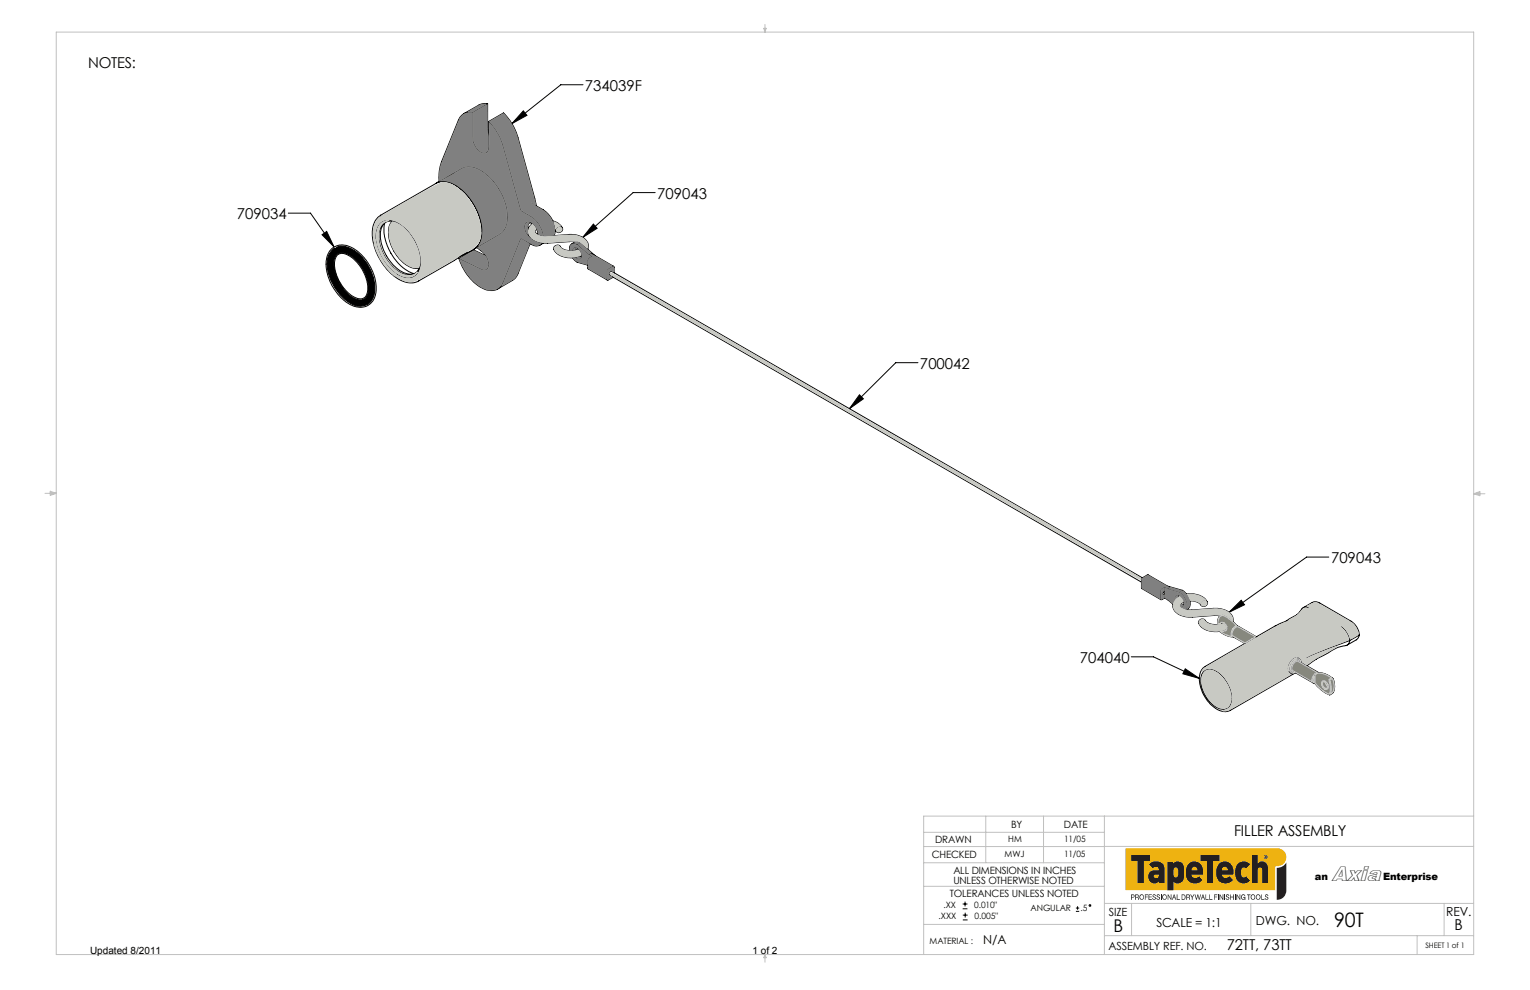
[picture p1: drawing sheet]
<svg xmlns="http://www.w3.org/2000/svg" width="432mm" height="279mm" viewBox="0 0 432 279" stroke-linecap="round" stroke-linejoin="round" font-family="sans-serif">
<g fill="none" stroke="#c0c0c0" stroke-width=".28">
<path d="M15.9 9.1h400v260.3h-400zM215.6 8h.6l-.3 1.1zM215.7 8l.2 1.1M215.9 6.9v2.2M216 8l-.1 1.1M12.7 139.2h3.2M14.2 139l1.7 .2M14.2 138.6l1.7 .6-1.7 .6zM15.9 139.2l-1.7 .3M415.9 139.4h3.2M415.9 139.4l1.7-.7v1.2zM415.9 139.4l1.7 .2"/>
<path d="M417.6 139.1l-1.7 .3M260.7 234.9h51M278.2 230.3v13.2M294.5 230.3v13.2M311.7 230.3v39.1M415.9 230.3h-155.2v39.1M415.9 238.9h-155.2M260.7 250.1h51M260.7 243.5h51M311.7 255h104.2M319.3 255v9.1M353 255v9.1"/>
<path d="M407.6 255v9.1M215.9 269.4v2.2M215.9 269.4l.3 .9h-.6zM260.7 260.9h51M311.7 264.1h104.2M399.9 264.1v5.3"/>
</g>
<g fill="none" stroke="#000" stroke-width=".28">
<path d="M133.4 31.7a3.6 3.6 0 0 0-3 .8l-.9 1.2-4.9 11.9-.6 2.6-.1 3M133.4 31.7v7.3a4.2 4.2 0 0 0 3.5 4.2l.6-.4 .4-.8v-7.7M137.6 29.3l-.9-.1-1.4 .3-4.4 2.6M137.6 29.3v7.3l.3 1.4M137.6 29.3l-4.2 2.4M137.9 34.3a16.7 16.7 0 0 1 4.1 6.9l4.9 18 .3 .4 2.7 1.6a7.5 7.5 0 0 1 3.4 5.4M137.9 34.3l4.2-2.4a16.1 16.1 0 0 1 4.1 6.9l5.2 19.3M147.7 31.3l1 1.3-4.2 2.3zM164.5 23.9h-6.2l-13.8 11M123.1 51.7a6.4 6.4 0 0 1 7.1 1.8 17.3 17.3 0 0 1 5.8 11.1l-.2 2.7-.7 1.8-1 1-2.3 1.4M123.1 51.7l-15.7 9M123.1 51.7a6.2 6.2 0 0 1 6.9 1.4 16.2 16.2 0 0 1 6 13.7l-.7 1.9-.7 1-.7 .5"/>
<path d="M126.1 50l-2.9 1.6M127.9 48.9l-1.8 1.1M127.9 48.9l2.4-1.4a6.3 6.3 0 0 1 6.8 1.5 16.2 16.2 0 0 1 6 13.7l-.5 1.6-1.1 1.5-7.6 4.4M127.9 48.9h.1M128.5 52.2a16.3 16.3 0 0 1 7.5 13.2M150.2 57.1l.4 .6 2.7 1.5a7 7 0 0 1 3.2 7l-.1 .3M184.9 54.4h-6.2l-14.2 12.6M81.4 60.2h6.2l6.7 9.5M90.9 66.2l1.3-.9 2.1 4.4zM93.5 70.4a5.1 5.1 0 0 1 6.8 .1 14.2 14.2 0 0 1 5.9 10.3v1.2a4.6 4.6 0 0 1-2.4 4.2 4.6 4.6 0 0 1-4.9-.2 13.4 13.4 0 0 1-6.6-13.5l.6-1.5zM95.2 72a3.2 3.2 0 0 1 3.9 .6 11.9 11.9 0 0 1 4.7 8.1v1.2a2.15 2.15 0 0 1-2.6 2.4 10.5 10.5 0 0 1-6.5-7.6 5.1 5.1 0 0 1 .5-4.7zM107.4 60.7a5.3 5.3 0 0 0-2.3 4.6 16 16 0 0 0 8.2 13.9l.3 .1a5.6 5.6 0 0 0 4.1 .2l10.6-6 2.5-1.8 1.3-.5-2.2 1.1"/>
<path d="M107.4 60.7h.1M107.5 62.8a4.7 4.7 0 0 1 5.7 .7 13.3 13.3 0 0 1 5.3 12 3.4 3.4 0 0 1-2.9 2.9 9 9 0 0 1-7.2-4.8 11.5 11.5 0 0 1-2-9.1zM108.6 62.9l-.2 2.8a14.5 14.5 0 0 0 8 11.4l.5 .2M108.9 62.7l-.8 .7-.5 1-.2 2.7a12.6 12.6 0 0 0 7.1 10 3.7 3.7 0 0 0 2.7 0M110.7 62.4l-.8 1.4a11.4 11.4 0 0 0 4.7 11l2.1 .9h1.6M112.6 63.1a3.5 3.5 0 0 0-3.7-.4 3.5 3.5 0 0 0-2 3.2v1.4a12.6 12.6 0 0 0 7.1 10.1 3.3 3.3 0 0 0 4.7-3.3v-.4M134.6 69.8l1.2 1a4.3 4.3 0 0 1 1.8 4.9 1.3 1.3 0 0 1-1.8 .3l-6.3-3M137.1 72.2l-3.4-1.6-4.2 2.4M149.6 68.7l-4 9.6-.6 .6-4.6 2.7M150 62.9a1.12 1.12 0 0 0-1 .6 1.12 1.12 0 0 0 .1 1.2M150.3 63.1a2.7 2.7 0 0 0-1.3 2.7 2.7 2.7 0 0 0 2 2.2l2.4 .6 7.6-.4 1.3 .1M151.5 64.7a.76 .76 0 0 0-.5 .9 .76 .76 0 0 0 .8 .6l1.7 .4 7-.4a4.8 4.8 0 0 1 5.5 2.9l-.1 1.3"/>
<path d="M151.8 66.1v.1a3.4 3.4 0 0 0-3-3.5 2.24 2.24 0 0 0-.1 3.3l1 1.1M152.9 68.6a2.08 2.08 0 0 1-3 .4l-2.6-1.6h-.4l-4.9 12.3a3.8 3.8 0 0 1-5.8 1.7 14.4 14.4 0 0 1-6.7-8.4M153.3 68.6l-1 .6M156 62.3l1.6 .7 .7 .7 .4 .7M156.7 64.9l.2 .3M157.2 64.3a1.02 1.02 0 0 1 1.5 0 .97 .97 0 0 1-.7 1.3 .97 .97 0 0 1-1.2-.7zM161.6 72.7l1.3 1.3 3 .8M161.6 70.7a.9 .9 0 0 1 .7-.9 .9 .9 0 0 1 1 .6 1.99 1.99 0 0 1 .5 2.7h-.7l-.7-.5M162.5 69.9v.7M162.9 69a1.3 1.3 0 0 0-2.2 .8l.1 .9M162.9 69l3.2 2.8M163.2 70.3l-1.5 .4h-1.2a3.1 3.1 0 0 1-2.7-1.4 1.11 1.11 0 0 0-1.5 .5 1.11 1.11 0 0 0 .6 1.5 6.7 6.7 0 0 0 7.2 .8"/>
<path d="M163.6 72.3l.5 .3M163.7 68.5l-1-.3-1.4 .7M163.7 68.5l-.8 .5M163.7 68.5l4.2 3.6M166.1 71.8l.9 .5-.8 .6-.3 .5 .1 2.5 5.4 3.1M166.1 71.8l.5-.3 .5 .1 6.1 3.6M167.5 63.2l1 1.2-4 2.6zM172 77.6l150.1 86.7M172.5 76.5l149.9 86.6M172.6 76.6a.61 .61 0 0 0-.6 .3 .61 .61 0 0 0 .1 .7M173.3 77v-1.6l-.2-.3-1.5 .8-.3 .5v2.5l.2 .2 1.6-.9M242.6 111.4l1.1 1.2-4 2.8z"/>
<path d="M259.1 102.4h-6.3l-13.1 13M375 157.2h-6.2l-21.9 15.6M328.2 167.8h.1M328.7 166.7l-.5 .7a.31 .31 0 0 0 .1 .4 .31 .31 0 0 0 .4-.1l-.2 .1a.49 .49 0 0 1-.4-.5 .49 .49 0 0 1 .4-.5h.2M328.7 165.7l-1.1 .8-.1 2.5 .4 .2 .8-.4M328.7 165.7v3.1M328.7 165.7l.9 .5M328.7 168.8l2.3 1.7M329.6 165.4l4.1 1.2M329.6 166.2l.5-.4-6.1-3.6-1.7 1-.2 .4 .1 2.4 5.4 3.2M329.6 166.2l3.3 .9M331.6 169.2a.91 .91 0 0 1 .5-1.2 .91 .91 0 0 1 1.2 .5l.7 1 .1 1.2a.69 .69 0 0 1-1 .5"/>
<path d="M332.5 168v.5M332.9 167.1a4.1 4.1 0 0 1 1.8 4.9M332.9 168.2a2.78 2.78 0 0 0-1.9 2.7 2.78 2.78 0 0 0 2 2.7l2.4 .6 7.3-.5 1.7 .1M333.4 170.3l.7 .5M333.7 166.6a4.2 4.2 0 0 1 1.9 4.8l-.8 .6M333.7 166.6l-.8 .5M334.1 169.9a.96 .96 0 0 0-1 1.3l1.1 .7 1.5 .3 7.9-.5a4.2 4.2 0 0 1 4.5 3.1l-.1 .6M334.8 167.6h1.9a4.7 4.7 0 0 1 4 2.4M335.8 169.6h.7a2.85 2.85 0 0 1 2.4 1.1M339.2 169.8a.88 .88 0 0 1 1.5 .1 .88 .88 0 0 1-.9 1.2 .76 .76 0 0 1-.9-.3 .76 .76 0 0 1 .3-1zM344.2 178.2l2.3 1.3 1.6 .2M344.4 173.8a1.45 1.45 0 0 1 2 .4l1.4 1.1 1.4 1.4"/>
<path d="M344.4 173.8l-.7 1.1-.1 1.3M344.5 176.1a.89 .89 0 0 1 1-.2 .89 .89 0 0 1 .5 .9l.1 .6a.5 .5 0 0 1-.6 .5M345.2 175.8l-2.4 .5a3.4 3.4 0 0 1-3-1.5 1.15 1.15 0 0 0-1.5 .7 3.8 3.8 0 0 0 4 2.7l2.5-.1 1.3-.5M346.9 172.8l3.4-3.4 .9 1.3zM348.3 177.2a1.81 1.81 0 0 0-.4 2.5l3.5 1.9M348.7 176.9l-.4 .3M349.2 176.7l-.5 .2M349.2 176.7l5.4 3M354.8 179.6l-.3 .2M363.5 175.1l-3.6 1.5-19.8 11.5-.6 .4-.7 1.1a9.8 9.8 0 0 0 2.6 9 5.2 5.2 0 0 0 5.6 2l18.4-10.6M367.8 171.5l2.6-1.5a2.07 2.07 0 0 1 2 .2l8.8 5.1a4.6 4.6 0 0 1 2.3 4.3l-.6 .9-2.7 1.6M369.6 171.7a1.67 1.67 0 0 0-2.6 .8l-.9 1-3.2 1.9"/>
<path d="M378.4 176.8a5.4 5.4 0 0 1 2.5 4M383.6 179.1l-.1 .2-2.6 1.5M319.3 185.4h6.2l13 6.1M334.5 188.8l4 2.7-4.7-1.3zM339.8 189.4a3.6 3.6 0 0 1 4.8 1 8.4 8.4 0 0 1 2.7 8.5 2.61 2.61 0 0 1-4 .7 10.1 10.1 0 0 1-4.4-7l.2-2zM366.8 185.9a1.93 1.93 0 0 0-2.8 1.1l-.4 .9a1.49 1.49 0 0 0 .8 2.1M367.3 187a1.13 1.13 0 0 0-.8-1.3 1.13 1.13 0 0 0-1.4 .7 2.88 2.88 0 0 0-.8 3.5l.8 .2 .5-.2M371 192.8a10.1 10.1 0 0 0 4.2 3.3M371.1 190.4v-.1a3.4 3.4 0 0 1 3.9 .4l1.2 .8M371.1 190.4l-.1 2.4M371.1 190.4l-.7 1.3 .1 1 .6 .2M372.1 189.8l-5.7-3.3a1.93 1.93 0 0 0-1.6 2.9l5.9 3.4"/>
<path d="M373.2 192.5a1.19 1.19 0 0 1 1.6 1.3v.2a.81 .81 0 0 1-1 .4 .81 .81 0 0 1-.6-.9zM374.2 192.6l.5 .9M375.3 191.8l.6-.4a.71 .71 0 0 1 .6 1 2.95 2.95 0 0 1-1.1 3.7h-.1a5.9 5.9 0 0 0-.1-4.1zM380.9 180.8l-.3 .9a2.47 2.47 0 0 1-2.1 .7l-1.2 .4-5.5 3-3 2.1M380.9 180.8l-8.8 3.3-3.6 1.7M271.7 256.5h1.3M271.7 255.1h1.3M271.7 259.6h1.4M271.7 258.3h1.4M272.4 254.5v1.3M272.4 257.6v1.3M303.6 257.2h1"/>
<path d="M303.6 256.3h1M304.1 255.8v.9M307.4 255.4l.3-.1 .1 .4-.3 .1z"/>
</g>
<path d="M90.9 66.2l1.3-.9 2.1 4.4zM147.7 31.3l1 1.3-4.2 2.3zM167.5 63.2l1 1.2-4 2.6zM346.9 172.8l3.4-3.4 .9 1.3zM334.5 188.8l4 2.7-4.7-1.3zM242.6 111.4l1.1 1.2-4 2.8z" fill="#000"/>
<path d="M360.3 244.9l1.6-.4 1.1-1.1v7.8a2.6 2.6 0 0 1-2.7 2.7z" fill="#231f20"/>
<path d="M317.7 239.4h42.6a2.57 2.57 0 0 1 2.7 2.8 2.57 2.57 0 0 1-3.1 2.3v6.7h-42.2z" fill="#eeb211"/>
<g fill="#231f20">
<path d="M319.3 241.2h5.3v1.8h-1.8v6.2h-1.8v-6.2h-1.7z"/>
<path d="M338.8 241.2h5.4v1.8h-1.8v6.2h-1.8v-6.2h-1.8z"/>
<path d="M349.2 243.9a2.44 2.44 0 0 1 3.6 0l-1.1 1.2a.8 .8 0 0 0-1-.2 .8 .8 0 0 0-.4 .9 1.27 1.27 0 0 0 .7 1.8l.7-.3 1.1 1.2a2.51 2.51 0 0 1-3 .5 2.51 2.51 0 0 1-1.2-2.8v-1z"/>
<path d="M353.3 241.2h1.7v2.5a1.73 1.73 0 0 1 2.1-.4 1.73 1.73 0 0 1 .8 2v3.9h-1.7v-3.6l-.2-.7-.4-.1-.4 .1-.2 .7v3.6h-1.7z"/>
<path d="M323.1 252.4h.9v.2h-.7v.5h.6v.1h-.6v.7h-.2z"/>
<path d="M324.1 252.4h1v.2h-.8v.5h.8v.1h-.8v.5h.8v.2h-1z"/>
<path d="M325.3 252.6l.2-.2a.48 .48 0 0 1 .7 .4l-.2 .1a.25 .25 0 0 0-.3-.3 .25 .25 0 0 0-.2 .3 .52 .52 0 0 1 .7 .6 .52 .52 0 0 1-.9 .3l-.1-.4h.2a.3 .3 0 0 0 .3 .4 .3 .3 0 0 0 .3-.4l-.6-.3z"/>
<path d="M326.5 252.6l.2-.2a.46 .46 0 0 1 .7 .4l-.5-.2-.3 .2a.83 .83 0 0 1 .7 .9l-.6 .2-.4-.5h.2a.3 .3 0 0 0 .4 .4 .3 .3 0 0 0 .2-.4l-.6-.4z"/>
<path d="M327.6 252.4h.2v1.5h-.2z"/>
<path d="M329.6 252.4l.8 1.2v-1.2h.2v1.5l-.9-1.1v1.1h-.1z"/>
<path d="M332.1 252.4h.2v1.3h.7v.2h-.9z"/>
<path d="M335.9 252.4h.2l.4 .7 .4-.7h.2l-.5 .9v.6h-.2v-.6z"/>
<path d="M337.1 252.4h.2l.4 1.2 .2-1.2h.2l.3 1.2 .4-1.2h.1l-.4 1.5h-.1l-.3-1.1-.3 1.1h-.2z"/>
<path d="M340.2 252.4h.2v1.3h.7v.2h-.9z"/>
<path d="M341.3 252.4h.1v1.3h.8v.2h-.9z"/>
<path d="M342.7 252.4h.9v.2h-.8v.5h.7v.1h-.7v.7h-.1z"/>
<path d="M343.7 252.4h.2v1.5h-.2z"/>
<path d="M344.2 252.4h.2l.6 1.2v-1.2h.3v1.5h-.3l-.6-1.1v1.1h-.2z"/>
<path d="M345.5 252.4h.2v1.5h-.2z"/>
<path d="M346 252.6l.2-.2a.47 .47 0 0 1 .7 .4l-.5-.2-.2 .3a.56 .56 0 0 1 .6 .3 .56 .56 0 0 1-.1 .7l-.6-.1-.2-.4h.2a.3 .3 0 0 0 .3 .4 .3 .3 0 0 0 .3-.4l-.6-.3z"/>
<path d="M347.2 252.4h.1v.7h.7v-.7h.2v1.5h-.2v-.6h-.7v.6h-.1z"/>
<path d="M348.5 252.4h.2v1.5h-.2z"/>
<path d="M348.9 252.4h.3l.7 1.2-.1-1.2h.2v1.5l-.8-1.1v1.1h-.3z"/>
<path d="M350.4 252.6l.7-.2 .4 .5-.4-.3a.55 .55 0 0 0-.6 .6 .55 .55 0 0 0 .6 .5l.2-.3h-.5v-.3h.7v.8l-.2-.1a.67 .67 0 0 1-.9 0 .67 .67 0 0 1-.1-.9z"/>
<path d="M351.9 252.4h1v.2h-.4v1.3h-.2v-1.3h-.4z"/>
<path d="M356 252.4h.1v1.3h.8v.2h-.9z"/>
<path d="M357.1 252.6l.1-.2a.48 .48 0 0 1 .8 .4l-.3 .1a.25 .25 0 0 0-.2-.3 .25 .25 0 0 0-.2 .3 .52 .52 0 0 1 .6 .6 .52 .52 0 0 1-.8 .3l-.2-.4h.2a.3 .3 0 0 0 .3 .4 .3 .3 0 0 0 .3-.4l-.5-.3z"/>
<path d="M324.3 243.9a2.8 2.8 0 0 1 4.2 .3l.2 1.1v3.9h-1.6v-.4a1.83 1.83 0 0 1-3-.7 1.83 1.83 0 0 1 1.8-2.5h1.1a.9 .9 0 0 0-.6-1 .9 .9 0 0 0-1.1 .5zM325.7 247a.69 .69 0 0 0 .8 .8 .69 .69 0 0 0 .5-1z"/>
<path d="M329.5 243.2h1.6v.5a1.82 1.82 0 0 1 2.1-.4 1.82 1.82 0 0 1 1 2 4.6 4.6 0 0 1-.8 3.7l-1 .3-.7-.1-.5-.4v2.4h-1.7zM331.3 245.1l-.1 1.6a.7 .7 0 0 0 .6 .9 .7 .7 0 0 0 .7-.9v-.9a.73 .73 0 0 0-.2-.8 .73 .73 0 0 0-.8-.1z"/>
<path d="M335.5 243.7a2.48 2.48 0 0 1 2.8-.3 2.48 2.48 0 0 1 1.3 2.6v.8h-3.3a1.17 1.17 0 0 0 .9 1 1.17 1.17 0 0 0 1.2-.5l1 1.1a2.69 2.69 0 0 1-3.2 .7 2.69 2.69 0 0 1-1.6-2.9 3.4 3.4 0 0 1 .9-2.5zM336.5 244.9l-.2 .7h1.6a.84 .84 0 0 0-.4-.9 .84 .84 0 0 0-1 .2z"/>
<path d="M344.1 243.7a2.46 2.46 0 0 1 2.8-.3 2.46 2.46 0 0 1 1.2 2.6v.8h-3.2a1.14 1.14 0 0 0 .9 1 1.14 1.14 0 0 0 1.1-.5l1.1 1.1a2.69 2.69 0 0 1-3.2 .7 2.69 2.69 0 0 1-1.6-2.9 3.4 3.4 0 0 1 .9-2.5zM345.1 244.9l-.2 .7h1.6a.82 .82 0 0 0-.4-.9 .82 .82 0 0 0-1 .2z"/>
<path d="M319.2 252.4h.6a.44 .44 0 0 1 .4 .5 .44 .44 0 0 1-.4 .4h-.4v.6h-.2zM319.4 252.6v.5l.6-.1-.1-.3z"/>
<path d="M320.4 252.4h.3a.45 .45 0 0 1 .6 .2 .45 .45 0 0 1-.1 .6l.3 .7h-.2l-.3-.6h-.4v.6h-.2zM320.6 252.6v.5l.6-.1-.1-.3z"/>
<path d="M321.4 253.1a.75 .75 0 0 1 1.5 0 .75 .75 0 0 1-1.5 0zM321.7 253.2a.55 .55 0 0 0 1.1 0 .55 .55 0 0 0-1.1 0z"/>
<path d="M327.9 253.1a.75 .75 0 0 1 1.5 0 .75 .75 0 0 1-1.5 0zM328.1 253.2a.55 .55 0 0 0 1.1 0 .55 .55 0 0 0-1.1 0z"/>
<path d="M331.3 252.4h.2l.5 1.5h-.2l-.2-.4h-.5l-.2 .4h-.2zM331.4 252.7l-.2 .6h.3z"/>
<path d="M333.5 252.4a.81 .81 0 0 1 1.1 .8 .81 .81 0 0 1-1.1 .7zM333.7 252.6v1.1a.57 .57 0 0 0 .7-.5 .57 .57 0 0 0-.7-.6z"/>
<path d="M334.8 252.4h.4a.45 .45 0 0 1 .6 .2 .45 .45 0 0 1-.2 .6l.3 .7h-.2l-.3-.6h-.4v.6h-.2zM335 252.6v.5l.6-.1-.1-.3z"/>
<path d="M339.4 252.4h.2l.5 1.5h-.2l-.1-.4h-.6l-.1 .4h-.2zM339.5 252.7l-.2 .6h.4z"/>
<path d="M352.8 253.1a.75 .75 0 0 1 1.5 0 .75 .75 0 0 1-1.5 0zM353.1 253.2a.55 .55 0 0 0 1.1 0 .55 .55 0 0 0-1.1 0z"/>
<path d="M354.3 253.1a.75 .75 0 0 1 1.5 0 .75 .75 0 0 1-1.5 0zM354.5 253.2a.55 .55 0 0 0 1.1 0 .55 .55 0 0 0-1.1 0z"/>
<path d="M356.7 241.8a.58 .58 0 0 1 1.1 0 .58 .58 0 0 1-1.1 0zM356.7 241.9a.5 .5 0 0 0 1 0 .5 .5 0 0 0-1 0zM357 241.5l.5 .1-.2 .3 .2 .3-.3-.3-.2 .3zM357.2 241.6l.1 .2z"/>
</g>
<path d="M93.7 70.6l.7-.4a3.3 3.3 0 0 1 3.7-.4 12.8 12.8 0 0 1 7.5 13.5 4.2 4.2 0 0 1-6.3 2.5 13.7 13.7 0 0 1-6.9-12.7l.3-1.1zM95 71.9a5.7 5.7 0 0 0-.2 5.6 11.2 11.2 0 0 0 5.7 6.9 2.44 2.44 0 0 0 2.6-.3 2.44 2.44 0 0 0 .9-2.4 11.4 11.4 0 0 0-6.4-10.2 2.45 2.45 0 0 0-2.6 .4z" fill="#000"/>
<path d="M93.7 70.6l.7-.4a3.3 3.3 0 0 1 3.7-.4 12.8 12.8 0 0 1 7.5 13.5 4.2 4.2 0 0 1-6.3 2.5 13.7 13.7 0 0 1-6.9-12.7l.3-1.1zM95 71.9a3.3 3.3 0 0 1 4.3 .4 11.1 11.1 0 0 1 4.4 10.9 2.24 2.24 0 0 1-3.2 1.2 11.5 11.5 0 0 1-6.1-8 5.1 5.1 0 0 1 .6-4.5z" fill="none" stroke="#000" stroke-width=".3"/>
<path d="M106.9 61.6l5.6-3.4 9.9-5.5a4.8 4.8 0 0 1 4.2-1 16 16 0 0 1 9 15.1 5.9 5.9 0 0 1-4.1 4.3l-6.7 4a37.9 37.9 0 0 1-8.8 4.4 6.1 6.1 0 0 1-4.4-1.9l.9 .3a4 4 0 0 0 5.7-.9 10.1 10.1 0 0 0-1-9.3 9.8 9.8 0 0 0-7.5-5.7 3.7 3.7 0 0 0-3.8 3.9l-.2 2.8a7.2 7.2 0 0 1 1.2-7.1z" fill="#c8c9c3"/>
<path d="M106.9 61.6l5.6-3.4 9.9-5.5a4.8 4.8 0 0 1 4.2-1 16 16 0 0 1 9 15.1 5.9 5.9 0 0 1-4.1 4.3l-6.7 4a37.9 37.9 0 0 1-8.8 4.4 6.1 6.1 0 0 1-4.4-1.9l.9 .3a4 4 0 0 0 5.7-.9 10.1 10.1 0 0 0-1-9.3 9.8 9.8 0 0 0-7.5-5.7 3.7 3.7 0 0 0-3.8 3.9l-.2 2.8a7.2 7.2 0 0 1 1.2-7.1z" fill="none" stroke="#c8c9c3" stroke-width=".3"/>
<path d="M106 67.6a14.7 14.7 0 0 0 6 9.9h-.5v.4a16.5 16.5 0 0 1-5.9-9.1l.4-.1z" fill="#c8c9c3"/>
<path d="M106 67.6a14.7 14.7 0 0 0 6 9.9h-.5v.4a16.5 16.5 0 0 1-5.9-9.1l.4-.1z" fill="none" stroke="#c8c9c3" stroke-width=".28"/>
<path d="M107.4 63.2l1.1-.7 1.3-.3a3.8 3.8 0 0 0-3 4.6 12.7 12.7 0 0 0 7 10.7 3.5 3.5 0 0 0 4-.7 3.3 3.3 0 0 1-4.6 1 13.4 13.4 0 0 1-6.9-12.1l.5-1.7z" fill="#c8c9c3"/>
<path d="M107.4 63.2l1.1-.7 1.3-.3a3.8 3.8 0 0 0-3 4.6 12.7 12.7 0 0 0 7 10.7 3.5 3.5 0 0 0 4-.7 3.3 3.3 0 0 1-4.6 1 13.4 13.4 0 0 1-6.9-12.1l.5-1.7z" fill="none" stroke="#c8c9c3" stroke-width=".28"/>
<path d="M110.7 62.6a10.1 10.1 0 0 1 6.6 6.2 8.4 8.4 0 0 1 .9 6.7 5.9 5.9 0 0 1-5.6-2.9 9.9 9.9 0 0 1-2.4-9.2z" fill="#c8c9c3"/>
<path d="M110.7 62.6a10.1 10.1 0 0 1 6.6 6.2 8.4 8.4 0 0 1 .9 6.7 5.9 5.9 0 0 1-5.6-2.9 9.9 9.9 0 0 1-2.4-9.2z" fill="none" stroke="#c8c9c3" stroke-width=".28"/>
<path d="M156.6 69.7l1-.4a5.2 5.2 0 0 0 5.7 1.3l.7 1.3a6 6 0 0 1-7.5-1.4v-.6z" fill="#c8c9c3"/>
<path d="M156.6 69.7l1-.4a5.2 5.2 0 0 0 5.7 1.3l.7 1.3a6 6 0 0 1-7.5-1.4v-.6z" fill="none" stroke="#c8c9c3" stroke-width=".28"/>
<path d="M150 63.5l.3-.2 .9 1.1v.3l-.3 .4a1.69 1.69 0 0 0 1.9 1.6l4.5-.2a13 13 0 0 1 6.3 .3l.6 .3-.2 .3 .2-.1a2.31 2.31 0 0 1 1.6 2.7l-1-.7a4.4 4.4 0 0 0-3.6-1.2l-4.9 .3a7.7 7.7 0 0 1-6.6-1.6 2.28 2.28 0 0 1 .3-3.3z" fill="#c8c9c3"/>
<path d="M150 63.5l.3-.2 .9 1.1v.3l-.3 .4a1.69 1.69 0 0 0 1.9 1.6l4.5-.2a13 13 0 0 1 6.3 .3l.6 .3-.2 .3 .2-.1a2.31 2.31 0 0 1 1.6 2.7l-1-.7a4.4 4.4 0 0 0-3.6-1.2l-4.9 .3a7.7 7.7 0 0 1-6.6-1.6 2.28 2.28 0 0 1 .3-3.3z" fill="none" stroke="#c8c9c3" stroke-width=".28"/>
<path d="M156.3 62.6l1 .5 .9 .7-.8 .2-.6 .5z" fill="#c8c9c3"/>
<path d="M156.3 62.6l1 .5 .9 .7-.8 .2-.6 .5z" fill="none" stroke="#c8c9c3" stroke-width=".28"/>
<path d="M157.3 64.4a.78 .78 0 0 1 1.3 .3 .78 .78 0 0 1-.7 .8 .78 .78 0 0 1-.8-.7z" fill="#c8c9c3"/>
<path d="M157.3 64.4a.78 .78 0 0 1 1.3 .3 .78 .78 0 0 1-.7 .8 .78 .78 0 0 1-.8-.7z" fill="none" stroke="#c8c9c3" stroke-width=".28"/>
<path d="M130.2 32.9a3.4 3.4 0 0 1 3.1-1.1v5.4a5.7 5.7 0 0 0 1.9 5.6 1.55 1.55 0 0 0 1.5 .6 1.55 1.55 0 0 0 1.3-1.1l.1-7.6a18.1 18.1 0 0 1 4.5 9.4l3.6 13.1a3.3 3.3 0 0 0 1.2 2.6l.3 .2a8.4 8.4 0 0 1 5.4 6.4 1.03 1.03 0 0 1-1.3-1.2 3.1 3.1 0 0 0-3.2-2.6 2.75 2.75 0 0 0 .4 4 6.2 6.2 0 0 0 3.6 2.1 2.14 2.14 0 0 1-2.8 0l-2.4-1.4-.6 .1-3.9 9.6a7.6 7.6 0 0 1-2.7 4.5 5.3 5.3 0 0 1-5.6-1.3 15.8 15.8 0 0 1-4.8-6.9l3.1 1.5a9 9 0 0 0 4.1 1.5 2.32 2.32 0 0 0 .7-3.3 6.9 6.9 0 0 0-2.8-3.2l3.2-1.8a12 12 0 0 0 4.1-2.8 9 9 0 0 0 .5-8 15.7 15.7 0 0 0-8.7-10 5.3 5.3 0 0 0-5 .9l-4.9 2.9v-2.2l.4-2.4 5.1-12.6z" fill="#808080"/>
<path d="M130.2 32.9a3.4 3.4 0 0 1 3.1-1.1v5.4a5.7 5.7 0 0 0 1.9 5.6 1.55 1.55 0 0 0 1.5 .6 1.55 1.55 0 0 0 1.3-1.1l.1-7.6a18.1 18.1 0 0 1 4.5 9.4l3.6 13.1a3.3 3.3 0 0 0 1.2 2.6l.3 .2a8.4 8.4 0 0 1 5.4 6.4 1.03 1.03 0 0 1-1.3-1.2 3.1 3.1 0 0 0-3.2-2.6 2.75 2.75 0 0 0 .4 4 6.2 6.2 0 0 0 3.6 2.1 2.14 2.14 0 0 1-2.8 0l-2.4-1.4-.6 .1-3.9 9.6a7.6 7.6 0 0 1-2.7 4.5 5.3 5.3 0 0 1-5.6-1.3 15.8 15.8 0 0 1-4.8-6.9l3.1 1.5a9 9 0 0 0 4.1 1.5 2.32 2.32 0 0 0 .7-3.3 6.9 6.9 0 0 0-2.8-3.2l3.2-1.8a12 12 0 0 0 4.1-2.8 9 9 0 0 0 .5-8 15.7 15.7 0 0 0-8.7-10 5.3 5.3 0 0 0-5 .9l-4.9 2.9v-2.2l.4-2.4 5.1-12.6z" fill="none" stroke="#808080" stroke-width=".28"/>
<path d="M124.6 51l3.6-2.1a6.2 6.2 0 0 1 5.9-1.4 15.4 15.4 0 0 1 8.7 15.7 4.7 4.7 0 0 1-2.9 3.4l-4.7 2.7a8.9 8.9 0 0 0 .4-8.1 15.9 15.9 0 0 0-8.4-9.8z" fill="#808080"/>
<path d="M124.6 51l3.6-2.1a6.2 6.2 0 0 1 5.9-1.4 15.4 15.4 0 0 1 8.7 15.7 4.7 4.7 0 0 1-2.9 3.4l-4.7 2.7a8.9 8.9 0 0 0 .4-8.1 15.9 15.9 0 0 0-8.4-9.8z" fill="none" stroke="#808080" stroke-width=".28"/>
<path d="M138.2 34.3l3.9-2.2 2 2.5 .2 .3-.2 .3 .3-.1 .4 .6a32.5 32.5 0 0 1 2.6 8.2l3.7 13.9-.8-.8-.2 .3 1.2 .9a7.8 7.8 0 0 1 5.2 7.5l-.1 .4a3.9 3.9 0 0 1-2.9 .4 8.8 8.8 0 0 0-5.6-6.7 1.92 1.92 0 0 1-1.2-2l-4.2-15.3a16.5 16.5 0 0 0-4.3-8.2z" fill="#808080"/>
<path d="M138.2 34.3l3.9-2.2 2 2.5 .2 .3-.2 .3 .3-.1 .4 .6a32.5 32.5 0 0 1 2.6 8.2l3.7 13.9-.8-.8-.2 .3 1.2 .9a7.8 7.8 0 0 1 5.2 7.5l-.1 .4a3.9 3.9 0 0 1-2.9 .4 8.8 8.8 0 0 0-5.6-6.7 1.92 1.92 0 0 1-1.2-2l-4.2-15.3a16.5 16.5 0 0 0-4.3-8.2z" fill="none" stroke="#808080" stroke-width=".28"/>
<path d="M148.5 63l.8-.1a3.5 3.5 0 0 0-.4 2.5v.6a2.81 2.81 0 0 1-.4-3z" fill="#808080"/>
<path d="M148.5 63l.8-.1a3.5 3.5 0 0 0-.4 2.5v.6a2.81 2.81 0 0 1-.4-3z" fill="none" stroke="#808080" stroke-width=".28"/>
<path d="M130 72.9l3.8-2.1 3.2 1.5a3.1 3.1 0 0 1 .3 3.5l-.4 .2-.8-.1z" fill="#808080"/>
<path d="M130 72.9l3.8-2.1 3.2 1.5a3.1 3.1 0 0 1 .3 3.5l-.4 .2-.8-.1z" fill="none" stroke="#808080" stroke-width=".28"/>
<path d="M147.1 67.5l1.2 .7a1.18 1.18 0 0 1 1 .8l-2.7 6.8a5.5 5.5 0 0 1-3.3 4l-1.6 .8z" fill="#808080"/>
<path d="M147.1 67.5l1.2 .7a1.18 1.18 0 0 1 1 .8l-2.7 6.8a5.5 5.5 0 0 1-3.3 4l-1.6 .8z" fill="none" stroke="#808080" stroke-width=".28"/>
<path d="M133.6 31.8l3.9-2.2v6.3a25 25 0 0 1 .1 6.6 1.35 1.35 0 0 1-2.4-.1 5.7 5.7 0 0 1-1.6-5.3z" fill="#808080"/>
<path d="M133.6 31.8l3.9-2.2v6.3a25 25 0 0 1 .1 6.6 1.35 1.35 0 0 1-2.4-.1 5.7 5.7 0 0 1-1.6-5.3z" fill="none" stroke="#808080" stroke-width=".28"/>
<path d="M132.3 31.5l1.6-.9a4.9 4.9 0 0 1 3.2-1.2l-3.8 2.1z" fill="#808080"/>
<path d="M132.3 31.5l1.6-.9a4.9 4.9 0 0 1 3.2-1.2l-3.8 2.1z" fill="none" stroke="#808080" stroke-width=".28"/>
<path d="M166.5 71.8l.7 .1 5.5 3.2a2.46 2.46 0 0 0-1.6 2.9v.7l-5-2.9v-1.3a1.5 1.5 0 0 1 1-2v-.3z" fill="#808080"/>
<path d="M166.5 71.8l.7 .1 5.5 3.2a2.46 2.46 0 0 0-1.6 2.9v.7l-5-2.9v-1.3a1.5 1.5 0 0 1 1-2v-.3z" fill="none" stroke="#808080" stroke-width=".28"/>
<path d="M161.2 69.3a1.26 1.26 0 0 1 1.9 .2l3.6 2.8a1.93 1.93 0 0 0-1 2.3h-.1a6.2 6.2 0 0 1-3.7-1.7l.4-.1a1.1 1.1 0 0 0 1.4 .4 1.1 1.1 0 0 0 .5-1.4 2.16 2.16 0 0 0-2.2-2l-.6 .8h-.5z" fill="#808080"/>
<path d="M161.2 69.3a1.26 1.26 0 0 1 1.9 .2l3.6 2.8a1.93 1.93 0 0 0-1 2.3h-.1a6.2 6.2 0 0 1-3.7-1.7l.4-.1a1.1 1.1 0 0 0 1.4 .4 1.1 1.1 0 0 0 .5-1.4 2.16 2.16 0 0 0-2.2-2l-.6 .8h-.5z" fill="none" stroke="#808080" stroke-width=".28"/>
<path d="M163.1 69l.6-.3 3 2.7-.6 .2z" fill="#808080"/>
<path d="M163.1 69l.6-.3 3 2.7-.6 .2z" fill="none" stroke="#808080" stroke-width=".28"/>
<path d="M171.7 76.1l1.4-.8v1.4a.78 .78 0 0 0-1.2 .1 .78 .78 0 0 0 .5 1.2l.3 .2-1.3 .7v-2.5z" fill="#808080"/>
<path d="M171.7 76.1l1.4-.8v1.4a.78 .78 0 0 0-1.2 .1 .78 .78 0 0 0 .5 1.2l.3 .2-1.3 .7v-2.5z" fill="none" stroke="#808080" stroke-width=".28"/>
<path d="M162.2 68.6l.5-.2 .7 .1a.86 .86 0 0 1-1.2 .1z" fill="#808080"/>
<path d="M162.2 68.6l.5-.2 .7 .1a.86 .86 0 0 1-1.2 .1z" fill="none" stroke="#808080" stroke-width=".28"/>
<path d="M162.8 72.7l.7-.2 .3 .2a.55 .55 0 0 1-.5 .3 .55 .55 0 0 1-.5-.3z" fill="#808080"/>
<path d="M162.8 72.7l.7-.2 .3 .2a.55 .55 0 0 1-.5 .3 .55 .55 0 0 1-.5-.3z" fill="none" stroke="#808080" stroke-width=".28"/>
<path d="M162 70.1l.3-.1v.5h-.6z" fill="#808080"/>
<path d="M162 70.1l.3-.1v.5h-.6z" fill="none" stroke="#808080" stroke-width=".28"/>
<path d="M328.8 165.9l1.8 .7a4.4 4.4 0 0 1 3.2 1.5 3.1 3.1 0 0 1 .8 3.8l-1-.5a1.24 1.24 0 0 0 .5-2l-.6-.8a1.09 1.09 0 0 0-1-.7 1.09 1.09 0 0 0-1 .6v.7l-.6 1.1-2.1-1.6z" fill="#808080"/>
<path d="M328.8 165.9l1.8 .7a4.4 4.4 0 0 1 3.2 1.5 3.1 3.1 0 0 1 .8 3.8l-1-.5a1.24 1.24 0 0 0 .5-2l-.6-.8a1.09 1.09 0 0 0-1-.7 1.09 1.09 0 0 0-1 .6v.7l-.6 1.1-2.1-1.6z" fill="none" stroke="#808080" stroke-width=".28"/>
<path d="M331.9 168.3l.4-.2a.54 .54 0 0 1-.5 .7l-.1 .1z" fill="#808080"/>
<path d="M331.9 168.3l.4-.2a.54 .54 0 0 1-.5 .7l-.1 .1z" fill="none" stroke="#808080" stroke-width=".28"/>
<path d="M322.4 163.3a1.68 1.68 0 0 1 1.9-.8l5.7 3.4a1.18 1.18 0 0 1-1.3-.4l-.5 .3a1.59 1.59 0 0 0-.8 2v1.1l-5-2.9-.1-2.2z" fill="#808080"/>
<path d="M322.4 163.3a1.68 1.68 0 0 1 1.9-.8l5.7 3.4a1.18 1.18 0 0 1-1.3-.4l-.5 .3a1.59 1.59 0 0 0-.8 2v1.1l-5-2.9-.1-2.2z" fill="none" stroke="#808080" stroke-width=".28"/>
<path d="M327.8 166.4l.7-.5a1.24 1.24 0 0 1-.4 1.4v.5l.4 .1a.87 .87 0 0 1-.8 1.2z" fill="#808080"/>
<path d="M327.8 166.4l.7-.5a1.24 1.24 0 0 1-.4 1.4v.5l.4 .1a.87 .87 0 0 1-.8 1.2z" fill="none" stroke="#808080" stroke-width=".28"/>
<path d="M333.3 170.5l.6 .3a.37 .37 0 0 1-.6 .4 .37 .37 0 0 1 0-.7z" fill="#808080"/>
<path d="M333.3 170.5l.6 .3a.37 .37 0 0 1-.6 .4 .37 .37 0 0 1 0-.7z" fill="none" stroke="#808080" stroke-width=".28"/>
<path d="M333.1 167.1a.85 .85 0 0 1 .9-.2 .85 .85 0 0 1 .6 .6 3.3 3.3 0 0 1 .7 4.1l-.3 .2a4.5 4.5 0 0 0-1.9-4.7z" fill="#808080"/>
<path d="M333.1 167.1a.85 .85 0 0 1 .9-.2 .85 .85 0 0 1 .6 .6 3.3 3.3 0 0 1 .7 4.1l-.3 .2a4.5 4.5 0 0 0-1.9-4.7z" fill="none" stroke="#808080" stroke-width=".28"/>
<path d="M330.3 165.8l3.1 .9-.5 .3-2.9-.8z" fill="#808080"/>
<path d="M330.3 165.8l3.1 .9-.5 .3-2.9-.8z" fill="none" stroke="#808080" stroke-width=".28"/>
<path d="M332.1 168.9l.8-.5 .3 .2a1.03 1.03 0 0 1 .6 1.3 .96 .96 0 0 0-.9 .9 .96 .96 0 0 0 .8 1l2.2 .5 6.7-.5 2 .2v1.5l-.3 .2-1.6-.1-6.2 .4a5.1 5.1 0 0 1-5.3-2.5l.1-1.4z" fill="#c8c9c3"/>
<path d="M332.1 168.9l.8-.5 .3 .2a1.03 1.03 0 0 1 .6 1.3 .96 .96 0 0 0-.9 .9 .96 .96 0 0 0 .8 1l2.2 .5 6.7-.5 2 .2v1.5l-.3 .2-1.6-.1-6.2 .4a5.1 5.1 0 0 1-5.3-2.5l.1-1.4z" fill="none" stroke="#c8c9c3" stroke-width=".28"/>
<path d="M335.1 167.8a5.9 5.9 0 0 1 5.2 1.6 1.34 1.34 0 0 0-1.6 .9 4.9 4.9 0 0 0-2.8-.9z" fill="#c8c9c3"/>
<path d="M335.1 167.8a5.9 5.9 0 0 1 5.2 1.6 1.34 1.34 0 0 0-1.6 .9 4.9 4.9 0 0 0-2.8-.9z" fill="none" stroke="#c8c9c3" stroke-width=".28"/>
<path d="M339.2 170a.76 .76 0 0 1 1-.4 .76 .76 0 0 1 .4 1 .76 .76 0 0 1-1 .4l-.6-.4z" fill="#c8c9c3"/>
<path d="M339.2 170a.76 .76 0 0 1 1-.4 .76 .76 0 0 1 .4 1 .76 .76 0 0 1-1 .4l-.6-.4z" fill="none" stroke="#c8c9c3" stroke-width=".28"/>
<path d="M344.6 172l2.1 .8-.3 .3 .4-.2a2.7 2.7 0 0 1 1.1 2.3l-1.2-1a2.11 2.11 0 0 0-2.1-.7z" fill="#c8c9c3"/>
<path d="M344.6 172l2.1 .8-.3 .3 .4-.2a2.7 2.7 0 0 1 1.1 2.3l-1.2-1a2.11 2.11 0 0 0-2.1-.7z" fill="none" stroke="#c8c9c3" stroke-width=".28"/>
<path d="M344.2 174.1a1.01 1.01 0 0 1 1.7-.1l1.4 1 1.6 1.6a2.46 2.46 0 0 0-1.2 3l-1.5-.4-1.7-.9 .8-.2a.9 .9 0 0 0 1-.5 .9 .9 0 0 0-.2-1.1l-.3-.3a.91 .91 0 0 0-1.6-.2l-.5 .1 .2-1.4z" fill="#c8c9c3"/>
<path d="M344.2 174.1a1.01 1.01 0 0 1 1.7-.1l1.4 1 1.6 1.6a2.46 2.46 0 0 0-1.2 3l-1.5-.4-1.7-.9 .8-.2a.9 .9 0 0 0 1-.5 .9 .9 0 0 0-.2-1.1l-.3-.3a.91 .91 0 0 0-1.6-.2l-.5 .1 .2-1.4z" fill="none" stroke="#c8c9c3" stroke-width=".28"/>
<path d="M338.6 175.1a1.02 1.02 0 0 1 1.7 .5 5.5 5.5 0 0 0 5 .4 1.39 1.39 0 0 1 .6 1.6 6.6 6.6 0 0 1-7.1-1.2l-.4-.7z" fill="#c8c9c3"/>
<path d="M338.6 175.1a1.02 1.02 0 0 1 1.7 .5 5.5 5.5 0 0 0 5 .4 1.39 1.39 0 0 1 .6 1.6 6.6 6.6 0 0 1-7.1-1.2l-.4-.7z" fill="none" stroke="#c8c9c3" stroke-width=".28"/>
<path d="M348.5 177.2a.81 .81 0 0 1 1.1-.2l4.7 2.7-3 1.7-1.1-.6a4.9 4.9 0 0 1-2.5-1.7l.2-.9z" fill="#c8c9c3"/>
<path d="M348.5 177.2a.81 .81 0 0 1 1.1-.2l4.7 2.7-3 1.7-1.1-.6a4.9 4.9 0 0 1-2.5-1.7l.2-.9z" fill="none" stroke="#c8c9c3" stroke-width=".28"/>
<path d="M172.2 77l17.1 9.5 39.2 22.7 10.9 6.6 65.3 37.3 16.6 9.7 .5 .3 .2 .5-23.7-13.4-104-60-21.9-12.7-.2-.1z" fill="#c8c9c3"/>
<path d="M172.2 77l17.1 9.5 39.2 22.7 10.9 6.6 65.3 37.3 16.6 9.7 .5 .3 .2 .5-23.7-13.4-104-60-21.9-12.7-.2-.1z" fill="none" stroke="#c8c9c3" stroke-width=".28"/>
<path d="M339.4 189.1a394.6 394.6 0 0 1 25.3-14.6 10 10 0 0 0 3.3-2.8l.7-.1 1 .2-.7-.8 2.3-1 4.5 2.5a26.8 26.8 0 0 1 6.5 4l.6 1.1a1.16 1.16 0 0 1 .2 1.6l-2 1a6.3 6.3 0 0 0-2.7-3.7l-.1 .3a6.5 6.5 0 0 1 2.2 3.7l-11.7 4.9-.4 .5 8.8-3.4-5.8 3.3-2.6 1.8-1.1-.7a1.91 1.91 0 0 0-1.6-1.5 1.91 1.91 0 0 0-1.9 1 2.6 2.6 0 0 0-.1 3.9l-17.1 10-.9 .3h-.8a3.3 3.3 0 0 0 2.5-4.2 9.1 9.1 0 0 0-6-7.7 3.5 3.5 0 0 0-2.5 .7z" fill="#c8c9c3"/>
<path d="M339.4 189.1a394.6 394.6 0 0 1 25.3-14.6 10 10 0 0 0 3.3-2.8l.7-.1 1 .2-.7-.8 2.3-1 4.5 2.5a26.8 26.8 0 0 1 6.5 4l.6 1.1a1.16 1.16 0 0 1 .2 1.6l-2 1a6.3 6.3 0 0 0-2.7-3.7l-.1 .3a6.5 6.5 0 0 1 2.2 3.7l-11.7 4.9-.4 .5 8.8-3.4-5.8 3.3-2.6 1.8-1.1-.7a1.91 1.91 0 0 0-1.6-1.5 1.91 1.91 0 0 0-1.9 1 2.6 2.6 0 0 0-.1 3.9l-17.1 10-.9 .3h-.8a3.3 3.3 0 0 0 2.5-4.2 9.1 9.1 0 0 0-6-7.7 3.5 3.5 0 0 0-2.5 .7z" fill="none" stroke="#c8c9c3" stroke-width=".28"/>
<path d="M340 189.7a2.33 2.33 0 0 1 3.2 .1 8.8 8.8 0 0 1 4.1 8.2 2.2 2.2 0 0 1-3.4 1.6 9.3 9.3 0 0 1-4.7-8.2z" fill="#c8c9c3"/>
<path d="M340 189.7a2.33 2.33 0 0 1 3.2 .1 8.8 8.8 0 0 1 4.1 8.2 2.2 2.2 0 0 1-3.4 1.6 9.3 9.3 0 0 1-4.7-8.2z" fill="none" stroke="#c8c9c3" stroke-width=".28"/>
<path d="M370.9 190.9v1.8a1.04 1.04 0 0 1-.1-1.7z" fill="#c8c9c3"/>
<path d="M370.9 190.9v1.8a1.04 1.04 0 0 1-.1-1.7z" fill="none" stroke="#c8c9c3" stroke-width=".28"/>
<path d="M373.3 192.5a.65 .65 0 0 1 .7 0 .65 .65 0 0 1 .3 .7 .55 .55 0 0 1 .2 .9 .55 .55 0 0 1-1-.3l-.3-.7z" fill="#c8c9c3"/>
<path d="M373.3 192.5a.65 .65 0 0 1 .7 0 .65 .65 0 0 1 .3 .7 .55 .55 0 0 1 .2 .9 .55 .55 0 0 1-1-.3l-.3-.7z" fill="none" stroke="#c8c9c3" stroke-width=".28"/>
<path d="M375.4 191.9l.6-.3a3.6 3.6 0 0 1-.3 4.1l-.3 .2a6.1 6.1 0 0 0 0-4z" fill="#c8c9c3"/>
<path d="M375.4 191.9l.6-.3a3.6 3.6 0 0 1-.3 4.1l-.3 .2a6.1 6.1 0 0 0 0-4z" fill="none" stroke="#c8c9c3" stroke-width=".28"/>
<path d="M371.2 190.4a1.94 1.94 0 0 1 2.5-.2l2.1 1.1a.89 .89 0 0 0-.7 .6 .89 .89 0 0 0 .2 .9l.1 1.9a1.04 1.04 0 0 1-.5 1.2 10.7 10.7 0 0 1-3.8-3.2zM373.1 192.3a1.62 1.62 0 0 0 1.4 2.3 1.45 1.45 0 0 0 .2-1.6 1.45 1.45 0 0 0-1.4-.8z" fill="#c8c9c3"/>
<path d="M371.2 190.4a1.94 1.94 0 0 1 2.5-.2l2.1 1.1a.89 .89 0 0 0-.7 .6 .89 .89 0 0 0 .2 .9l.1 1.9a1.04 1.04 0 0 1-.5 1.2 10.7 10.7 0 0 1-3.8-3.2zM373.1 192.3a1.39 1.39 0 0 1 1.4 .4 1.39 1.39 0 0 1 .3 1.4 1.01 1.01 0 0 1-1.1 .3 1.01 1.01 0 0 1-.6-1l-.2-.7z" fill="none" stroke="#c8c9c3" stroke-width=".28"/>
<path d="M365.4 186.9a1.01 1.01 0 0 1 1.6 .1l4.7 2.8a2.62 2.62 0 0 0-1.5 2.6l-4.7-2.8a1.2 1.2 0 0 1-1-.8 1.2 1.2 0 0 1 .4-1.3z" fill="#87887e"/>
<path d="M365.4 186.9a1.01 1.01 0 0 1 1.6 .1l4.7 2.8a2.62 2.62 0 0 0-1.5 2.6l-4.7-2.8a1.2 1.2 0 0 1-1-.8 1.2 1.2 0 0 1 .4-1.3z" fill="none" stroke="#c8c9c3" stroke-width=".28"/>
<path d="M370.8 190.9v1.8l-.3-.5z" fill="#87887e"/>
<path d="M370.8 190.9v1.8l-.3-.5z" fill="none" stroke="#c8c9c3" stroke-width=".28"/>
<path d="M365.3 186.4a.98 .98 0 0 1 1.1-.5 .98 .98 0 0 1 .7 .9 1.47 1.47 0 0 0-1.5-.4 1.47 1.47 0 0 0-1 1.1 1.4 1.4 0 0 0 .8 2.4 .92 .92 0 0 1-1.1-.1 .92 .92 0 0 1-.2-1.1l.2-1z" fill="#87887e"/>
<path d="M365.3 186.4a.98 .98 0 0 1 1.1-.5 .98 .98 0 0 1 .7 .9 1.47 1.47 0 0 0-1.5-.4 1.47 1.47 0 0 0-1 1.1 1.4 1.4 0 0 0 .8 2.4 .92 .92 0 0 1-1.1-.1 .92 .92 0 0 1-.2-1.1l.2-1z" fill="none" stroke="#c8c9c3" stroke-width=".28"/>
<path d="M364.8 186.2l1.2-.5a3.6 3.6 0 0 0-2.2 3.8v-.1a2.66 2.66 0 0 1 1-3.2z" fill="#87887e"/>
<path d="M364.8 186.2l1.2-.5a3.6 3.6 0 0 0-2.2 3.8v-.1a2.66 2.66 0 0 1 1-3.2z" fill="none" stroke="#c8c9c3" stroke-width=".28"/>
<path d="M373.4 192.5a.82 .82 0 0 1 .9 .7l.3 .4a.44 .44 0 0 1 0 .5 .44 .44 0 0 1-.5 .2 1.38 1.38 0 0 1-.7-1.8z" fill="#87887e"/>
<path d="M373.4 192.5a.82 .82 0 0 1 .9 .7l.3 .4a.44 .44 0 0 1 0 .5 .44 .44 0 0 1-.5 .2 1.38 1.38 0 0 1-.7-1.8z" fill="none" stroke="#c8c9c3" stroke-width=".28"/>
<path d="M371.3 190.3l.6-.3 1.3 .1 1.6 .6 .9 .6-.6 .5 .3 2.5-.3 1.6-1.8-1-2.2-2.2zM373.2 192.2l-.2 .4v.8l.3 .6 .7 .5a.66 .66 0 0 0 .7-.1 .66 .66 0 0 0 .1-.8l-.7-1.2-.4-.3z" fill="#87887e"/>
<path d="M371.3 190.3l.6-.3 1.3 .1 1.6 .6 .9 .6-.6 .5 .3 2.5-.3 1.6-1.8-1-2.2-2.2zM373.1 192.4l.8-.2 .8 1a.78 .78 0 0 1 .2 1 .78 .78 0 0 1-.9 .3l-.7-.5-.3-.6z" fill="none" stroke="#c8c9c3" stroke-width=".28"/>
<path d="M375.4 191.9l.7-.3 .4 1.9-.2 1.6-.8 .7 .2-1.6z" fill="#87887e"/>
<path d="M375.4 191.9l.7-.3 .4 1.9-.2 1.6-.8 .7 .2-1.6z" fill="none" stroke="#c8c9c3" stroke-width=".28"/>
<path d="M348.5 177.3l.5-.4a3.5 3.5 0 0 1 2.3 1.1l3 1.7-1.8 1.1a1.24 1.24 0 0 1-1.7 .4l-1.8-1.1a1.52 1.52 0 0 1-1.3-1.2l.3-.9z" fill="#87887e"/>
<path d="M348.5 177.3l.5-.4a3.5 3.5 0 0 1 2.3 1.1l3 1.7-1.8 1.1a1.24 1.24 0 0 1-1.7 .4l-1.8-1.1a1.52 1.52 0 0 1-1.3-1.2l.3-.9z" fill="none" stroke="#c8c9c3" stroke-width=".28"/>
<path d="M344.1 174.2l.7-.5h.5l1.5 .9 2.1 2-.7 .5-.6 1-.1 .8 .1 .7-1.3-.3-1.8-1 1.5-.3 .2-1-.3-.8-.6-.5-.6-.1-.4 .4-.6 .1 .1-1.2z" fill="#87887e"/>
<path d="M344.1 174.2l.7-.5h.5l1.5 .9 2.1 2-.7 .5-.6 1-.1 .8 .1 .7-1.3-.3-1.8-1 1.5-.3 .2-1-.3-.8-.6-.5-.6-.1-.4 .4-.6 .1 .1-1.2z" fill="none" stroke="#c8c9c3" stroke-width=".28"/>
<text font-size="5.8" x="375.9" y="248.8">Axia</text>
<text font-size="5.6" x="376.5" y="261.7">90T</text>
<text font-size="5" x="314.3" y="263">B</text>
<g font-size="4.2">
<text x="24.9" y="19.3">NOTES:</text>
<text x="165.1" y="25.6">734039F</text>
<text x="185.5" y="56">709043</text>
<text x="66.8" y="61.8">709034</text>
<text x="259.6" y="104.1">700042</text>
<text x="375.7" y="158.9">709043</text>
<text x="304.8" y="187">704040</text>
<text x="348.3" y="236">FILLER ASSEMBLY</text>
<text x="410.5" y="262.5">B</text>
<text x="346.2" y="268.1">72TT, 73TT</text>
</g>
<g font-size="3.5">
<text x="326.3" y="261.5">SCALE = 1:1</text>
<text x="354.5" y="261.2">DWG. NO.</text>
<text x="408.2" y="258.4">REV.</text>
<text x="277.5" y="266.4">N/A</text>
</g>
<g font-size="3.2">
<text x="312.9" y="258.4">SIZE</text>
<text x="312.9" y="268.1">ASSEMBLY REF. NO.</text>
</g>
<g font-size="2.8">
<text x="285.4" y="233.8">BY</text>
<text x="300.3" y="233.6">DATE</text>
<text x="263.9" y="237.8">DRAWN</text>
<text x="263" y="242.1">CHECKED</text>
<text x="269.1" y="246.7">ALL DIMENSIONS IN INCHES</text>
<text x="269.1" y="249.5">UNLESS OTHERWISE NOTED</text>
<text x="371.1" y="248.5">an</text>
<text x="390.4" y="248.4">Enterprise</text>
<text x="268.1" y="253.2">TOLERANCES UNLESS NOTED</text>
<text x="25.4" y="269.2">Updated 8/2011</text>
<text x="212.4" y="269.2">1 of 2</text>
</g>
<g font-size="2.5">
<text x="284.6" y="237.6">HM</text>
<text x="300.4" y="237.7">11/05</text>
<text x="283.5" y="241.9">MWJ</text>
<text x="300.3" y="242">11/05</text>
<text x="266.3" y="256.2">.XX</text>
<text x="275" y="256.3">0.010&quot;</text>
<text x="290.9" y="257.2">ANGULAR</text>
<text x="305" y="257.2">.5</text>
<text x="264.9" y="259.5">.XXX</text>
<text x="275" y="259.2">0.005&quot;</text>
<text x="262.3" y="266.4">MATERIAL :</text>
</g>
<text font-size="2.1" x="402.3" y="267.5">SHEET 1 of 1</text>
</svg>
